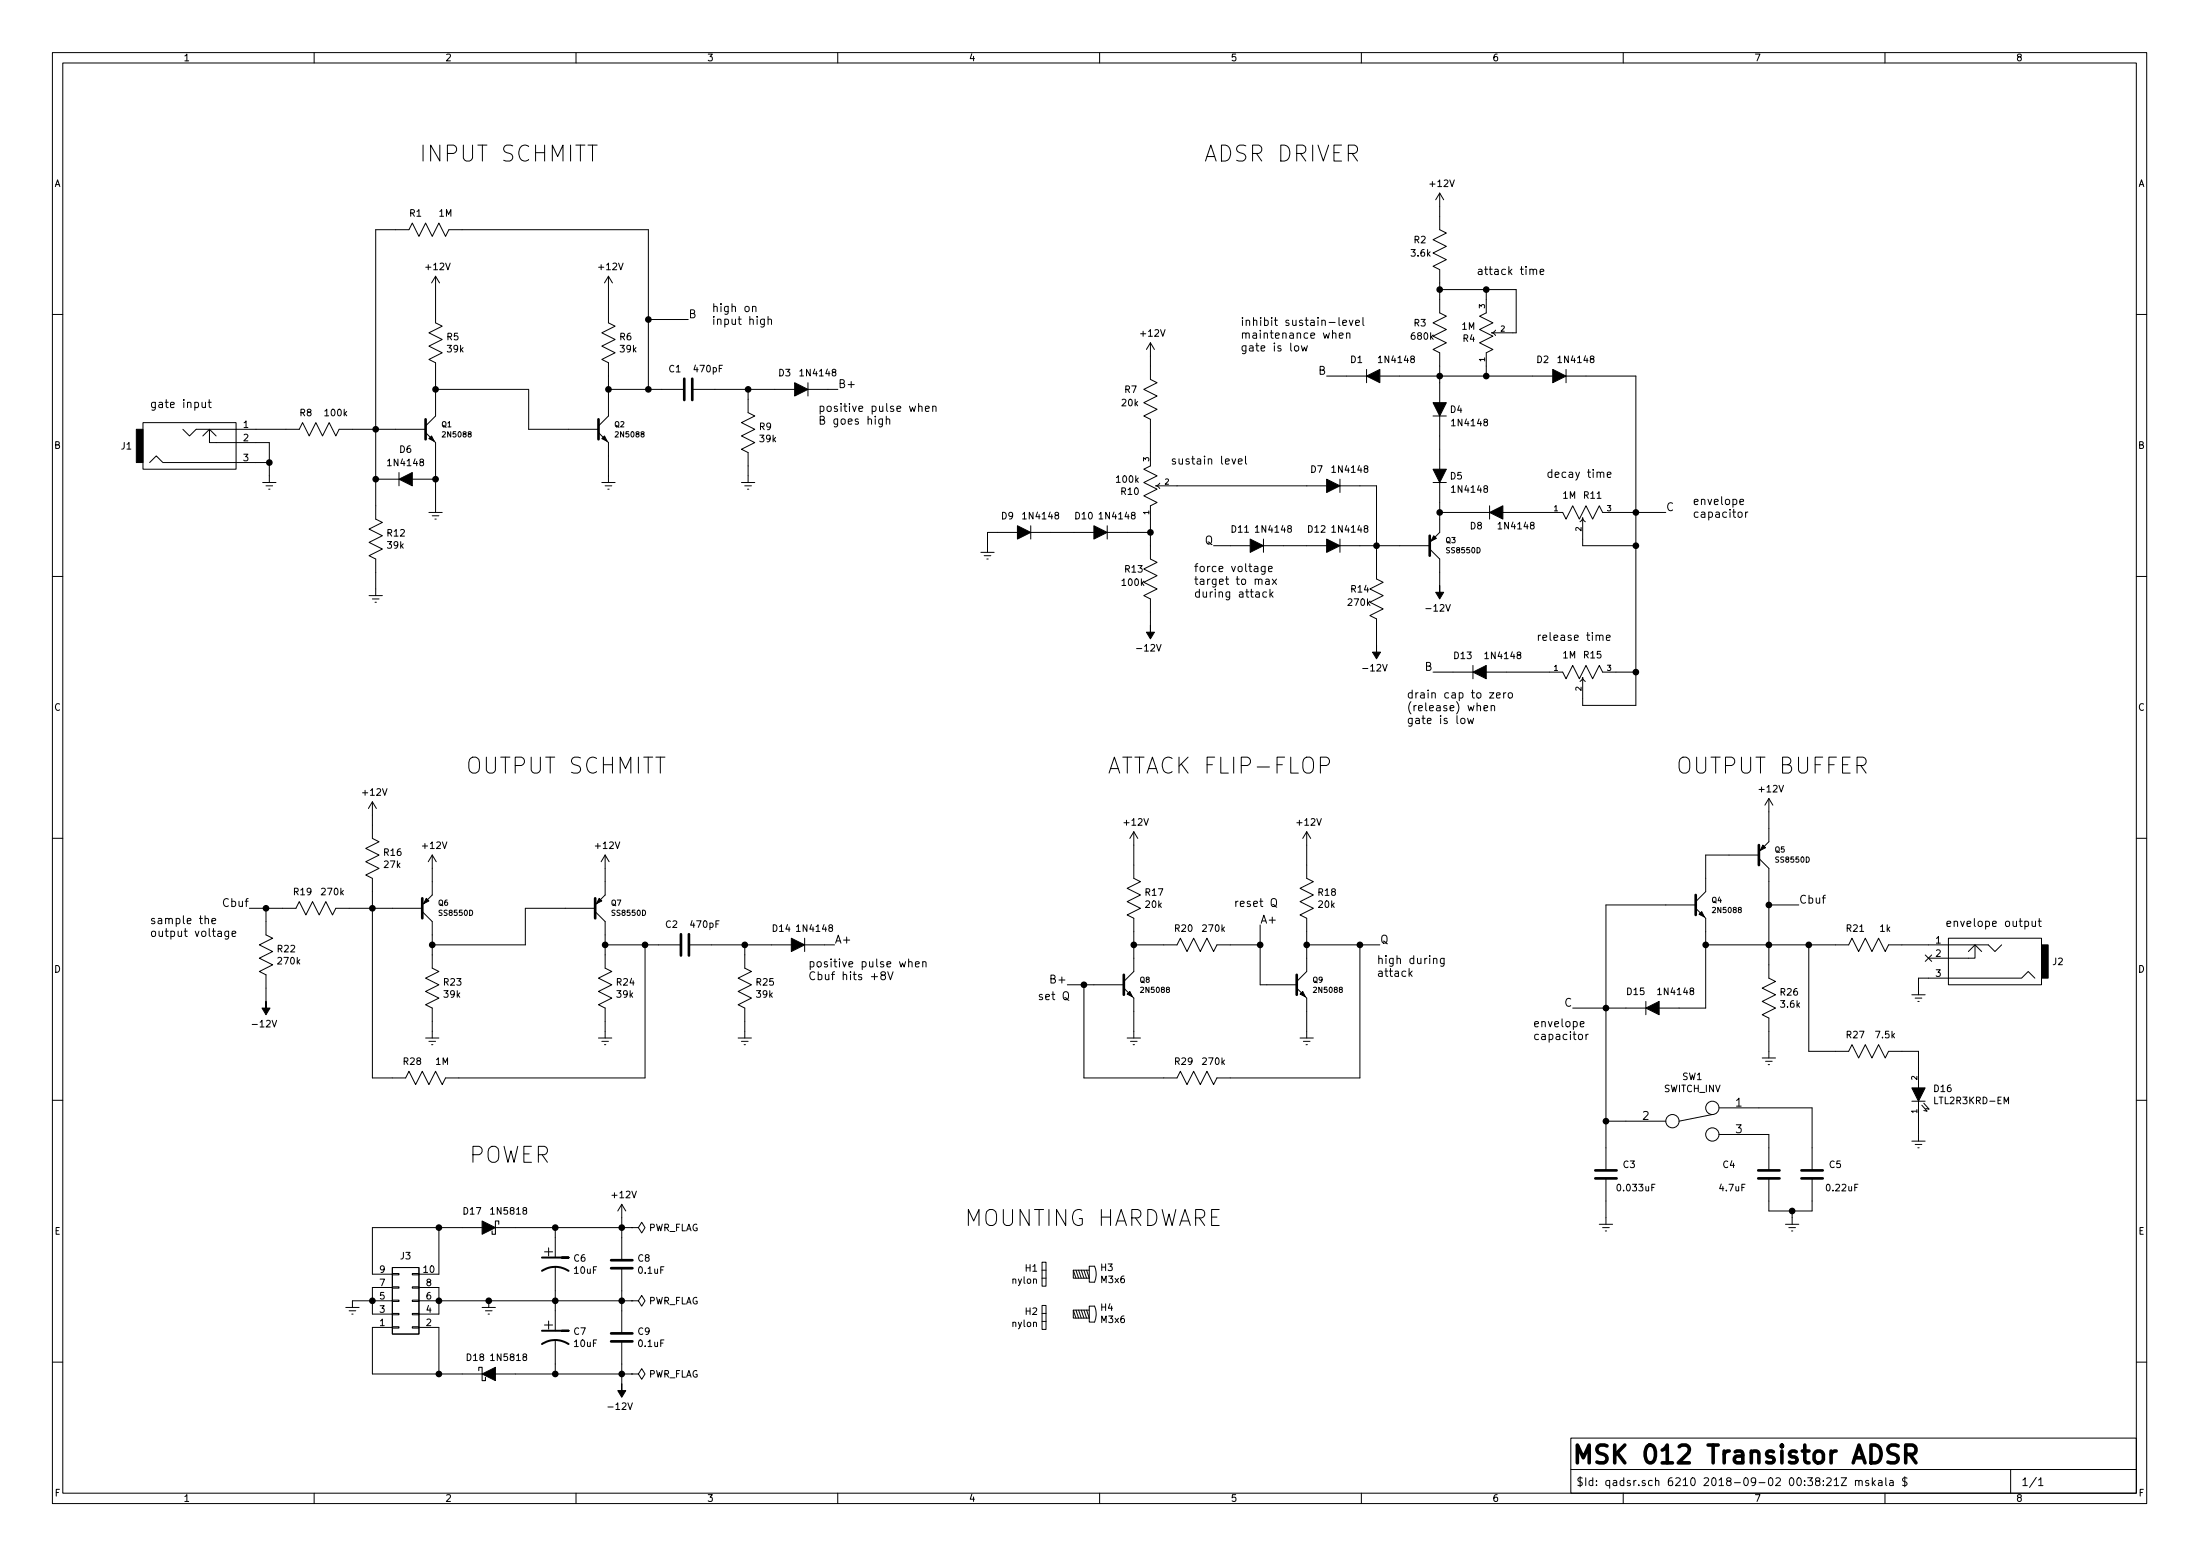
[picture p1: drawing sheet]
<svg xmlns="http://www.w3.org/2000/svg" width="420mm" height="297mm" viewBox="0 0 420 297" stroke-linecap="round" stroke-linejoin="round" font-family="sans-serif">
<g fill="none" stroke="#000" stroke-width=".19">
<path d="M10 10h400v277h-400zM12 12h396v273.1h-396zM60 10v2M110 10v2M160 10v2M210 10v2M260 10v2M310 10v2M360 10v2M275 36.9v7l1.2 .6-2.5 1.3 2.5 1.2-2.5 1.3 2.5 1.3-2.5 1.2 1.3 .7v8.2l1.2 .7-2.5 1.2 2.5 1.3-2.5 1.3 2.5 1.2-2.5 1.3 1.3 .6v9.6M275 36.9l-.8 1.2M275 36.9l.7 1.2"/>
<path d="M83.2 52.7v8.9l1.3 .7-2.6 1.2 2.6 1.3-2.6 1.3 2.6 1.2-2.6 1.3 1.3 .7v10.1l-1.9 1.9M83.2 52.7l-.8 1.3M83.2 52.7l.7 1.3M116.2 52.7v8.9l1.3 .7-2.6 1.2 2.6 1.3-2.6 1.3 2.6 1.2-2.6 1.3 1.3 .7v10.1l-1.9 1.9M116.2 52.7l-.8 1.3M116.2 52.7l.8 1.3M143.7 58.6h.1a.37 .37 0 0 1 .6 .1v.8M143.7 58.5v1M275 55.3h14.6v8.2h-4.5M283.8 55.3v4.4l-1.2 .7 2.5 1.2-2.5 1.3 2.5 1.3-2.5 1.2 2.5 1.3-1.3 .6v4.5M292.8 51.6a.36 .36 0 0 1 .3-.2 .36 .36 0 0 1 .4 .2v.8M294.1 51.9l.7-.1v-.3l-.5-.1-.2 .2 .1 .7h.6"/>
<path d="M10 60h2M38.6 76.8v.8a.37 .37 0 0 0 .3 .2 .37 .37 0 0 0 .3-.1M39.2 76.8v1M39.8 76.8h.5M40 76.3v1.3l.3 .2M83.2 74.3h17.8v7.7h13.3M116.2 74.3h14.5M123.8 74.3v-30.4h-38.1l-.6 1.2-1.3-2.5-1.3 2.5-1.2-2.5-1.3 2.5-1.3-2.5-.6 1.3h-6.3v55.2l1.2 .6-2.5 1.3 2.5 1.3-2.5 1.2 2.5 1.3-2.5 1.3 1.3 .6v7M123.8 61h7.6M132.2 74.3h19.6M142.9 74.3v4.5l1.2 .6-2.5 1.3 2.5 1.3-2.5 1.2 2.5 1.3-2.5 1.3 1.3 .6v5.7M146 60.9v1.2l-.3 .3h-.4"/>
<path d="M146 61l-.5-.1-.3 .3v.4l.2 .3h.6M146.7 61l.2-.1 .4 .1v.9M146.7 60.4v1.5M154.3 73.1v2.5M154.3 74.3h5.7M168.5 80v1.3l-.3 .2-.3-.1M169.3 79.5v1.5M175.4 77.7l.2-.2 .4 .1 .1 .9M175.4 77v1.5M176.7 78l.8-.1-.1-.3-.4-.1-.3 .2 .1 .8h.6M178.1 77.7l.2-.2 .4 .1 .1 .9M178.1 77.5v1"/>
<path d="M219.7 65.4v7l1.3 .7-2.6 1.2 2.6 1.3-2.6 1.3 2.6 1.2-2.6 1.3 1.3 .6v8.9l-1.3 .7 2.6 1.2-2.6 1.3 2.6 1.3-2.6 1.3 2.6 1.2-1.3 .7v10.1l1.3 .7-2.6 1.2 2.6 1.3-2.6 1.3 2.6 1.2-2.6 1.3 1.3 .6v5.1M219.7 65.4l-.8 1.3M219.7 65.4l.8 1.3M247.3 66.1l.2-.1 .5 .1v.6l-.1 .2-.4 .1-.2-.1zM248.5 66l.3 1 .3-.7 .3 .7 .3-1M253.4 71.8h7.6M255.7 60.6v1.3l.2 .2M255.8 64.1l.7-.2-.1-.3h-.4l-.2 .2 .1 .7h.5M256.4 61.6l.8-.1-.1-.3-.4-.1-.3 .2 .1 .8h.6M257.2 63.7l.2-.1h.4v1M257.2 63.6v1M257.7 61.1l.3 1 .4-1"/>
<path d="M258.9 61.6l.7-.1v-.3l-.5-.1-.2 .2 .1 .8h.6M260.3 60.6v1.3l.2 .2M261 70.5v2.6M263.5 71.8h33M273.7 79.4h2.5M275 79.4v10.2M285.6 63l-.2 .3-.5 .2 .3 .1 .4 .4M299.1 71.8h13.3v62.9h-10.1v-5.1M299.1 70.5v2.6M408 60h2M27.3 80.7h17.8v8.9h-17.8zM28.6 88.3l1.2-1.3 1.3 1.3h20.3"/>
<path d="M34.9 82l1.3 1.2 1.3-1.2h19.6l.7-1.3 1.3 2.5 1.2-2.5 1.3 2.5 1.3-2.5 1.2 2.5 .7-1.2h16.5M38.7 83.2l1.3-1.2 1.3 1.2M40 82v2.5h11.4v7.6M50.2 92.1h2.5M50.8 92.7h1.3M51.3 93.4h.3M71.8 91.5h4.4M76.2 90.2v2.5M78.7 91.5h4.5M81.3 82.6l1.9 1.9v13.3M81.9 97.8h2.6M82.5 98.5h1.3"/>
<path d="M83.1 99.1h.2M114.3 82.6l1.9 1.9v7.6M114.9 92.1h2.6M115.6 92.7h1.2M116.1 93.4h.2M141.6 92.1h2.5M142.2 92.7h1.3M142.7 93.4h.3M168.5 80h-.4l-.3 .2v.5l.2 .2h.5M169.3 80.1v-.1a.37 .37 0 0 1 .6 .2v.8M221 92.7h32.4M221.5 92.2l-.2 .3-.6 .2 .4 .1 .4 .5"/>
<path d="M235.3 87.6l.3 1 .4-1M236.5 88.1l.7-.2v-.2l-.5-.1-.2 .2 .1 .7h.6M237.9 87.1v1.3l.2 .2M255.9 92.7h7v17.8l1.3 .7-2.6 1.2 2.6 1.3-2.6 1.3 2.6 1.2-2.6 1.3 1.3 .6v5.1M255.9 91.5v2.5M273.7 92.1h2.5M275 92.1v9.5l-2 1.9M275 97.8h9.5M284.5 96.6v2.5M287 97.8h11.4l.7 1.3 1.3-2.5 1.2 2.5 1.3-2.5 1.3 2.5 1.2-2.5 .7 1.2h12M301.8 99.6l.3-.2 .2-.6 .2 .6 .3 .2M302.3 99.1v5.1h10.1"/>
<path d="M305.6 90.3a.36 .36 0 0 1 .4-.2 .36 .36 0 0 1 .3 .2v.8M307 90.6l.7-.1-.1-.3-.4-.1-.2 .2v.8h.6M332 97.9l.2-.1 .4 .1 .1 .6-.1 .2-.4 .1-.2-.2zM332.3 95.8l.7-.1-.1-.3-.4-.1-.2 .2 .1 .8h.5M333.4 97.8v1M333.8 97.8h-.3l-.1 .2M10 110h2M70.5 113.7h2.5M71.1 114.3h1.3M71.6 115h.3M187.3 105.4h2.6M188 106.1h1.2"/>
<path d="M188.5 106.7h.2M194.3 101.6h-5.7v3.8M196.8 100.4v2.5M196.8 101.6h12.1M211.5 101.6h8.2M211.5 100.4v2.5M231.8 104.2h7M241.3 104.2h12.1M241.3 102.9v2.5M241.6 108.1v1.2l-.3 .3h-.4M241.6 108.2l-.4-.1-.3 .3v.4l.1 .3h.6M241.8 110.6h.5l.1 1"/>
<path d="M241.9 113.1l-.4-.1-.3 .3 .1 .6h.6M242.3 108.6l.7-.1-.1-.3-.4-.1-.2 .2v.8h.6M242.4 110.9l-.5 .1a.31 .31 0 0 0-.2 .3 .31 .31 0 0 0 .2 .3l.5-.1M242.5 112.5v1.5M242.7 113.4l.4 .6M243 110.6l.8 1M243.1 113l-.6 .6M243.8 110.6l-.8 1M255.9 104.2h17.1M255.9 102.9v2.5M273 104.8l2 1.9v5.1M408 110h2"/>
<path d="M273.7 128.3h7.6M279 137.2l.3-.1 .4 .1 .1 .6-.2 .3h-.3l-.3-.1zM280.3 137.1l.3 1 .3-.7 .3 .7 .2-1M281.3 127v2.6M283.4 135.2l.7-.2-.1-.2-.4-.1-.2 .2 .1 .7h.5M283.8 128.3h14.6l.7 1.3 1.3-2.6 1.2 2.6 1.3-2.6 1.3 2.6 1.2-2.6 .7 1.3h6.3M284.5 132.2h.8l-.8 1.1h.8M284.8 134.8l.2-.1 .4 .1v.9M284.8 134.7v1M285.8 132.8l.7-.2v-.3l-.5-.1-.2 .2 .1 .8h.6M287.2 132.2v1.1M287.6 132.2l-.4 .3"/>
<path d="M288.1 132.4l.2-.2 .5 .2v.6l-.1 .2-.4 .1-.2-.2zM301.8 130.1l.3-.3 .2-.5 .2 .6 .3 .2M305.5 121.4l.2-.2 .4 .1v1M306.8 121.8l.7-.2-.1-.3-.4-.1-.2 .2 .1 .8h.5M71.1 153.1v7l1.3 .6-2.6 1.3 2.6 1.2-2.6 1.3 2.6 1.3-2.6 1.2 1.3 .7v38.1h6.4l.6-1.3 1.3 2.5 1.2-2.5 1.3 2.5 1.3-2.5 1.3 2.5 .6-1.2h38.1v-25.4M71.1 153.1l-.7 1.2M71.1 153.1l.8 1.2M216.5 158.8v8.9l1.3 .6-2.5 1.3 2.5 1.3-2.5 1.2 2.5 1.3-2.5 1.3 1.2 .6v10.2l-1.9 1.9M216.5 158.8l-.7 1.3M216.5 158.8l.8 1.3M249.6 158.8v8.9l1.2 .6-2.5 1.3 2.5 1.3-2.5 1.2 2.5 1.3-2.5 1.3 1.3 .6v10.2l-2 1.9M249.6 158.8l-.8 1.3"/>
<path d="M249.6 158.8l.7 1.3M252.2 146.1h1.1a.83 .83 0 0 0 .6-.8 .83 .83 0 0 0-.6-.8h-1.1v3.1M337.8 152.4v8.3l-1.9 1.9M337.8 152.4l-.7 1.3M337.8 152.4l.8 1.3M10 160h2M39.2 175.4l.2-.1 .4 .1v.9M40.5 175.8l.7-.1-.1-.3-.4-.1-.2 .2v.8h.6M43.7 177.8v1.2l-.3 .3-.4-.1M43.7 177.8h-.5l-.3 .2v.5l.2 .2h.6M44.3 178.3l.7-.2v-.3h-.5l-.2 .2 .1 .7h.6M47.6 173.4h8.9l.6-1.3 1.3 2.6 1.3-2.6 1.3 2.6 1.2-2.6 1.3 2.6 .6-1.3h16.5"/>
<path d="M50.8 173.4v5.1l1.3 .6-2.6 1.3 2.6 1.2-2.6 1.3 2.6 1.3-2.6 1.3 1.3 .6v5.1M80.6 174l1.9 1.9v8.9l1.3 .7-2.5 1.2 2.5 1.3-2.5 1.3 2.5 1.2-2.5 1.3 1.2 .6v5.8M82.5 163.2v7.7l-1.9 1.9M82.5 163.2l-.7 1.3M82.5 163.2l.8 1.3M113.7 174l1.9 1.9v8.9l1.2 .7-2.5 1.2 2.5 1.3-2.5 1.3 2.5 1.2-2.5 1.3 1.3 .6v5.8M113.7 173.4h-13.4v7h-17.8M115.6 163.2v7.7l-1.9 1.9M115.6 163.2l-.8 1.3M115.6 163.2l.7 1.3M153.7 179.1v2.5M240.7 176.6v11.4h6.9"/>
<path d="M242.8 171.7a.53 .53 0 0 1 .6-.2 .53 .53 0 0 1 .4 .5v.6a.51 .51 0 0 1-.5 .5 .51 .51 0 0 1-.5-.5zM243.1 172.7l.7 .5M323.8 173.4l2 1.9v17.1h-8.9M323.8 172.8h-17.1v50.6M335.9 163.9l1.9 1.9v20.9l1.3 .7-2.6 1.2 2.6 1.3-2.6 1.3 2.6 1.2-2.6 1.3 1.3 .6v7.7M335.9 163.2h-10.1v7l-2 1.9M337.8 172.8h5.7M372.1 179.1h17.8v8.9h-17.8zM386.7 175.9h.4l.3 .2-.1 .7h-.6M388.1 175.9v.7a.37 .37 0 0 0 .3 .3 .37 .37 0 0 0 .3-.2M388.7 175.9v1M389.3 175.9h.5"/>
<path d="M389.5 175.3v1.3l.3 .3M408 160h2M81.3 198.2h2.5M81.9 198.8h1.3M82.4 199.4h.3M114.3 198.2h2.5M114.9 198.8h1.3M115.4 199.4h.3M115.6 180.4h14.4M131.6 180.4h19.5M141 198.2h2.5M141.6 198.8h1.3"/>
<path d="M142.1 199.4h.3M142.2 180.4v4.4l1.3 .7-2.5 1.2 2.5 1.3-2.5 1.3 2.5 1.2-2.5 1.3 1.2 .6v5.8M153.7 180.4h5.7M168.5 186.1l-.3-.2 .1-.3 .2-.1 .5 .1 .1 .3-.1 .2h-.5l-.3 .3 .1 .5 .2 .1h.5l.1-.3-.1-.4-.2-.2M169.5 185.5l.6 1.5 .5-1.5M173.5 183.7l.2-.1 .4 .1 .1 .9M173.5 183.1v1.5M174.8 184.1l.8-.2-.1-.2-.4-.1-.3 .2 .1 .7h.6M176.2 183.7l.2-.1 .4 .1 .1 .9M176.2 183.6v1M203.1 189.5l.3-.2a.53 .53 0 0 1 .7 .5v.5a.51 .51 0 0 1-.8 .5 1.14 1.14 0 0 1-.2-1.3zM203.3 190.5h.3l.5 .5"/>
<path d="M203.8 188h10.8M214.6 188.6l1.9 1.9v7.7M215.3 198.2h2.5M215.9 198.8h1.3M216.4 199.4h.3M216.5 180.4h8.3l.6-1.3 1.3 2.5 1.3-2.5 1.2 2.5 1.3-2.5 1.3 2.5 .6-1.2h8.3M247.6 188.6l2 1.9v7.7M248.3 198.2h2.5M248.9 198.8h1.3M249.4 199.4h.3M249.6 180.4h13.9M259.7 180.4v25.4h-27.3l-.6 1.2-1.3-2.5-1.3 2.5-1.2-2.5-1.3 2.5-1.3-2.5-.6 1.3h-17.8v-17.8"/>
<path d="M269.3 185.8l.4 .6M269.7 185.4l-.6 .6M273.8 183.1v-.1a.37 .37 0 0 1 .6 .1v.9M275.8 182.9v1.3l-.3 .3-.3-.1M275.8 183l-.4-.1-.3 .3 .1 .7h.6M300.4 192.4h13.9M301.5 197.6l.2-.2 .5 .2v.6l-.1 .2-.4 .1-.2-.2zM301.8 195.5l.7-.1v-.3l-.5-.1-.2 .2 .1 .7h.6M302.9 197.4v1.1M303.3 197.4l-.3 .1-.1 .2M314.3 191.2v2.5M325.8 180.4h27.3l.6-1.3 1.3 2.5 1.2-2.5 1.3 2.5 1.3-2.5 1.2 2.5 .7-1.2h19l1.3 1.2 1.3-1.2"/>
<path d="M345.4 180.4v20.3h7.7l.6-1.3 1.3 2.6 1.2-2.6 1.3 2.6 1.3-2.6 1.2 2.6 .7-1.3h5.7v7M365.1 189.9h2.6M365.8 190.5h1.2M366.3 191.2h.2M367.7 182.3l1.2 1.2M368.9 182.3l-1.2 1.2M375.9 181.6l1.3-1.2 1.3 1.2M377.2 180.4v2.5h-8.9M388.6 186.7l-1.3-1.2-1.2 1.2h-19.7v3.2M10 210h2M306.7 214h11.4M327 212.8l-6.3 1.2"/>
<path d="M328.3 211.5h17.8v11.9M328.3 216.6h9.5v6.8M336.5 202h2.6M337.2 202.6h1.3M337.7 203.2h.2M365.1 217.8h2.6M365.1 210.2h2.6M365.8 218.5h1.2M366.3 219.1h.2M366.4 210.2v7.6M367 211l1 1.1-.6-.1M367.4 210.6l1 1.1-.6-.1"/>
<path d="M382.8 210.7v-1.3l.4 .9 .4-.9v1.3M408 210h2M83.8 234.4v8.8h-3.8M92.1 234.4h-21v8.8h3.8M94.6 234.4h26M106 234.4v5.7M118.7 229.9v10.7M118.7 229.9l-.7 1.3M118.7 229.9l.8 1.3M120.6 234.4h1.3l.7-1.1 .6 1.1-.6 1-.7-1M120.6 234.4h.1M305.4 233.7h2.6"/>
<path d="M306.1 234.4h1.2M306.6 235h.2M306.7 225v8.7M337.8 225v6.2h8.3v-6.2M341 233.7h2.5M341.6 234.4h1.3M342.1 235h.3M342.3 231.2v2.5M66 249.6h2.6M66.7 250.2h1.2M67.2 250.9h.2M74.9 242h5.1v12.7h-5.1z"/>
<path d="M74.9 243.1h1.3v.3h-1.3zM74.9 245.7h1.3v.2h-1.3zM74.9 248.2h1.3v.2h-1.3zM74.9 250.7h1.3v.3h-1.3zM74.9 253.3h1.3v.2h-1.3zM74.9 245.8h-3.8v5.1h3.8M74.9 248.3h-7.6v1.3M74.9 253.4h-3.8v8.9h21M78.7 243.1h1.3v.3h-1.3zM78.7 245.7h1.3v.2h-1.3zM78.7 248.2h1.3v.2h-1.3zM78.7 250.7h1.3v.3h-1.3z"/>
<path d="M78.7 253.3h1.3v.2h-1.3zM80 245.8h3.8v5.1h-3.8M80 253.4h3.8v8.9M80 248.3h40.6M92.1 249.6h2.5M92.7 250.2h1.3M93.2 250.9h.3M93.3 248.3v1.3M106 241.8v12.2M106 255.8v6.5M118.7 242.1v12.4M118.7 256.1v8.1"/>
<path d="M120.6 248.3h1.3l.7-1 .6 1-.6 1-.7-1M120.6 248.3h.1M199 249.2h.8v4.6h-.8zM199 241h.8v4.5h-.8zM199 252.3h.8M199 250.7h.8M199 244h.8M199 242.5h.8M205 242.5l.5 1.5M205 250.1l.5 1.5M205.5 250.1l.5 1.5M205.5 242.5l.5 1.5"/>
<path d="M206 250.1l.5 1.5M206 242.5l.5 1.5M206.5 250.1l.5 1.5M206.5 242.5l.5 1.5M207 250.1l.5 1.5M207 242.5l.5 1.5M207.5 250.1l.5 1.5h-3v-1.5h3M207.5 242.5l.5 1.5h-3v-1.5h3M208 249.3h1a3.9 3.9 0 0 1 0 3.1h-1zM208 241.7h1a3.9 3.9 0 0 1 0 3.1h-1zM10 260h2M94.6 262.3h26"/>
<path d="M120.6 262.3h1.3l.7-1 .6 1-.6 1-.7-1M120.6 262.3h.1M300 274.5h108v10.6h-108zM408 260h2M60 285.1v1.9M110 285.1v1.9M160 285.1v1.9M210 285.1v1.9M260 285.1v1.9M300 280.5h108M310 285.1v1.9M350.3 282.5l.4-.4v1.5"/>
<path d="M350.3 283.6h.9M351.6 282.1h1.1l-1.1 1.5h1.1M354.4 282.7a.37 .37 0 0 1 .6 .1v.8M354.4 282.6v1M355 282.8l.1-.1a.37 .37 0 0 1 .6 .1v.8M356.9 282.7l-.4-.1-.2 .2 .1 .2 .5 .2v.3h-.6M357.6 282.1v1.5M357.7 283l.4 .6M358.1 282.6l-.5 .6M358.8 282.7h.6v.9M359.4 283h-.5l-.2 .2 .2 .4 .5-.1M360 285.1v1.9"/>
<path d="M360.1 282.1v1.3l.2 .2M360.9 282.7h.6l.1 .9M361.6 283h-.5a.29 .29 0 0 0-.3 .3 .29 .29 0 0 0 .3 .3l.5-.1M363.8 281.9v1.9M364.2 282.2l-.6-.1-.3 .3 .1 .3 .7 .3v.5l-.2 .1-.6-.1M384 280.5v4.6M389.3 282.5l.5-.4v1.5M389.3 283.6h.9"/>
<circle cx="319.4" cy="214" r="1.27"/>
<circle cx="327" cy="211.5" r="1.27"/>
<circle cx="327" cy="216.6" r="1.27"/>
</g>
<path d="M362.5 276l-.5-.1h-.8a.83 .83 0 0 0-.7 .8 .83 .83 0 0 0 .7 .8 1.14 1.14 0 0 1 1.3 1.1l-.1 .3a1.42 1.42 0 0 1-1.8 .2M364 277.6h1.3a.92 .92 0 0 0 .6-.9 .92 .92 0 0 0-.6-.8h-1.3v3.4M364.8 277.6l1.1 1.7" fill="none" stroke="#000" stroke-width=".69"/>
<g fill="#000" stroke="#000" stroke-width=".19">
<path d="M151.8 73.1l2.5 1.2-2.5 1.3zM261 71.8l2.5-1.3v2.6zM273.7 76.9h2.5l-1.2 2.5zM296.5 70.5l2.6 1.3-2.6 1.3zM26 82h1.3v6.3h-1.3zM76.2 91.5l2.5-1.3v2.5zM81.9 83.7l.5-.5 .5 1zM114.9 83.7l.5-.5 .6 1zM253.4 91.5l2.5 1.2-2.5 1.3zM273.7 89.6h2.5l-1.2 2.5zM284.5 97.8l2.5-1.2v2.5zM194.3 100.4l2.5 1.2-2.5 1.3z"/>
<path d="M208.9 100.4l2.6 1.2-2.6 1.3zM219.7 119.4v1.3h.8l-.8 1.3-.8-1.3h.8zM238.8 102.9l2.5 1.3-2.5 1.2zM253.4 102.9l2.5 1.3-2.5 1.2zM273.8 102.3l.5 .5-1 .5zM275 111.8v1.3h.7l-.7 1.2-.8-1.2h.8zM262.9 123.2v1.3h.8l-.8 1.3-.8-1.3h.8zM281.3 128.3l2.5-1.3v2.6zM81.4 171.5l.5 .5-1 .5zM114.4 171.5l.5 .5-1 .5zM151.1 179.1l2.6 1.3-2.6 1.2zM324.5 174.5l.5-.5 .5 1z"/>
<path d="M336.7 161.3l.5 .5-1 .5zM50.8 191.2v1.2h.8l-.8 1.3-.8-1.3h.8zM215.3 189.8l.5-.5 .5 1zM248.3 189.8l.5-.5 .5 1zM314.3 192.4l2.6-1.2v2.5zM389.9 180.4h1.3v6.3h-1.3zM365.1 207.7h2.6l-1.3 2.5zM92.1 233.1l2.5 1.3-2.5 1.2zM92.1 262.3l2.5-1.3v2.6zM118.7 264.2v1.3h.8l-.8 1.2-.7-1.2h.7z"/>
</g>
<path d="M273 102.3v3.8zM80.6 171.5v3.8zM113.7 171.5v3.8zM335.9 161.3v3.8z" fill="#000" stroke="#000" stroke-width=".51"/>
<g fill="none" stroke="#000" stroke-width=".51">
<path d="M130.7 72.3v4.1M132.2 72.3v4.1M81.3 80v3.9M114.3 80v3.9M130 178.3v4.1M131.6 178.3v4.1M323.8 170.9v3.8M214.6 186.1v3.8M247.6 186.1v3.8M304.7 225h4M304.7 223.4h4M335.8 225h4.1"/>
<path d="M335.8 223.4h4.1M344 225h4.1M344 223.4h4.1M116.7 242.1h4.1M116.7 240.6h4.1M116.7 256.1h4.1M116.7 254.5h4.1"/>
</g>
<path d="M103.5 256.6a4.6 4.6 0 0 1 5.1 0M103.5 254h5.1h-1.3M103.5 242.6a4.6 4.6 0 0 1 5.1 0M103.5 240.1h5.1h-1.3" fill="none" stroke="#000" stroke-width=".38"/>
<path d="M95.2 233.7v-.6h-.6v2.5h-.6v-.6M91.4 261.7v-.7h.7v2.6h.6v-.7" fill="none" stroke="#000" stroke-width=".2"/>
<g fill="#000" stroke="#000" stroke-width=".25">
<circle cx="275" cy="55.3" r=".51"/>
<circle cx="283.8" cy="55.3" r=".51"/>
<circle cx="83.2" cy="74.3" r=".51"/>
<circle cx="116.2" cy="74.3" r=".51"/>
<circle cx="123.8" cy="61" r=".51"/>
<circle cx="123.8" cy="74.3" r=".51"/>
<circle cx="142.9" cy="74.3" r=".51"/>
<circle cx="275" cy="71.8" r=".51"/>
<circle cx="283.8" cy="71.8" r=".51"/>
<circle cx="51.4" cy="88.3" r=".51"/>
<circle cx="71.8" cy="82" r=".51"/>
<circle cx="71.8" cy="91.5" r=".51"/>
<circle cx="83.2" cy="91.5" r=".51"/>
<circle cx="275" cy="97.8" r=".51"/>
<circle cx="312.4" cy="97.8" r=".51"/>
<circle cx="219.7" cy="101.6" r=".51"/>
<circle cx="262.9" cy="104.2" r=".51"/>
<circle cx="312.4" cy="104.2" r=".51"/>
<circle cx="312.4" cy="128.3" r=".51"/>
<circle cx="50.8" cy="173.4" r=".51"/>
<circle cx="71.1" cy="173.4" r=".51"/>
<circle cx="337.8" cy="172.8" r=".51"/>
<circle cx="82.6" cy="180.4" r=".51"/>
<circle cx="115.6" cy="180.4" r=".51"/>
<circle cx="123.2" cy="180.4" r=".51"/>
<circle cx="142.2" cy="180.4" r=".51"/>
<circle cx="207" cy="188" r=".51"/>
<circle cx="216.5" cy="180.4" r=".51"/>
<circle cx="240.7" cy="180.4" r=".51"/>
<circle cx="249.6" cy="180.4" r=".51"/>
<circle cx="259.7" cy="180.4" r=".51"/>
<circle cx="306.7" cy="192.4" r=".51"/>
<circle cx="325.8" cy="180.4" r=".51"/>
<circle cx="337.8" cy="180.4" r=".51"/>
<circle cx="345.4" cy="180.4" r=".51"/>
<circle cx="306.7" cy="214" r=".51"/>
<circle cx="83.8" cy="234.4" r=".51"/>
<circle cx="106" cy="234.4" r=".51"/>
<circle cx="118.7" cy="234.4" r=".51"/>
<circle cx="342.3" cy="231.2" r=".51"/>
<circle cx="71.1" cy="248.3" r=".51"/>
<circle cx="83.8" cy="248.3" r=".51"/>
<circle cx="93.3" cy="248.3" r=".51"/>
<circle cx="106" cy="248.3" r=".51"/>
<circle cx="118.7" cy="248.3" r=".51"/>
<circle cx="83.8" cy="262.3" r=".51"/>
<circle cx="106" cy="262.3" r=".51"/>
<circle cx="118.7" cy="262.3" r=".51"/>
</g>
<text font-size="4.7" x="300" y="279.4">MSK 012 Transistor ADSR</text>
<g font-size="4.2">
<text x="80" y="30.9">INPUT SCHMITT</text>
<text x="229.9" y="30.9">ADSR DRIVER</text>
<text x="88.9" y="147.7">OUTPUT SCHMITT</text>
<text x="211.5" y="147.7">ATTACK FLIP-FLOP</text>
<text x="320" y="147.7">OUTPUT BUFFER</text>
<text x="89.5" y="222">POWER</text>
<text x="184.1" y="234.1">MOUNTING HARDWARE</text>
</g>
<g font-size="2.8">
<text x="104" y="239.9">+</text>
<text x="104" y="253.8">+</text>
</g>
<g font-size="2.1">
<text x="281.9" y="52.5">attack time</text>
<text x="135.9" y="59.6">high on</text>
<text x="131.4" y="60.7">B</text>
<text x="135.9" y="62">input high</text>
<text x="236.9" y="62.2">inhibit sustain-level</text>
<text x="236.9" y="64.7">maintenance when</text>
<text x="236.9" y="67.1">gate is low</text>
<text x="251.8" y="71.5">B</text>
<text x="28.6" y="77.9">gate input</text>
<text x="160" y="74.1">B+</text>
<text x="156.2" y="78.6">positive pulse when</text>
<text x="156.2" y="81.1">B goes high</text>
<text x="223.5" y="88.7">sustain level</text>
<text x="295.3" y="91.2">decay time</text>
<text x="318.1" y="97.6">C</text>
<text x="323.2" y="96.4">envelope</text>
<text x="323.2" y="98.8">capacitor</text>
<text x="230.1" y="103.9">Q</text>
<text x="228" y="109.2">force voltage</text>
<text x="228" y="111.6">target to max</text>
<text x="228" y="114.1">during attack</text>
<text x="293.4" y="122.3">release time</text>
<text x="272.2" y="128.1">B</text>
<text x="268.6" y="133.3">drain cap to zero</text>
<text x="268.6" y="135.8">(release) when</text>
<text x="268.6" y="138.2">gate is low</text>
<text x="42.8" y="173.1">Cbuf</text>
<text x="235.6" y="173.1">reset Q</text>
<text x="343.5" y="172.5">Cbuf</text>
<text x="28.6" y="176.4">sample the</text>
<text x="28.6" y="178.9">output voltage</text>
<text x="240.7" y="176.3">A+</text>
<text x="371.5" y="176.9">envelope output</text>
<text x="154.3" y="184.7">positive pulse when</text>
<text x="159.4" y="180.1">A+</text>
<text x="262.9" y="184">high during</text>
<text x="263.5" y="180.1">Q</text>
<text x="154.3" y="187.1">Cbuf hits +8V</text>
<text x="198.1" y="190.9">set Q</text>
<text x="201.1" y="187.7">B+</text>
<text x="262.9" y="186.5">attack</text>
<text x="292.7" y="196.1">envelope</text>
<text x="298.8" y="192.2">C</text>
<text x="292.7" y="198.5">capacitor</text>
<text x="313.7" y="213.8">2</text>
<text x="331.5" y="211.2">1</text>
<text x="331.5" y="216.3">3</text>
<text x="301" y="283.7">$Id: qadsr.sch 6210 2018-09-02 00:38:21Z mskala $</text>
<text x="386" y="283.7">1/1</text>
</g>
<g font-size="1.8">
<text x="35" y="11.7">1</text>
<text x="85" y="11.7">2</text>
<text x="135" y="11.7">3</text>
<text x="185" y="11.7">4</text>
<text x="235" y="11.7">5</text>
<text x="285" y="11.7">6</text>
<text x="335" y="11.7">7</text>
<text x="385" y="11.7">8</text>
<text x="10.4" y="35.7">A</text>
<text x="273.3" y="35.7">+12V</text>
<text x="408.4" y="35.7">A</text>
<text x="78.3" y="41.4">R1</text>
<text x="83.9" y="41.4">1M</text>
<text x="270.1" y="46.4">R2</text>
<text x="81.5" y="51.6">+12V</text>
<text x="114.5" y="51.6">+12V</text>
<text x="269.6" y="49">3.6k</text>
<text x="85.4" y="65">R5</text>
<text x="118.4" y="65">R6</text>
<text x="218" y="64.3">+12V</text>
<text x="269.7" y="64.9">680k</text>
<text x="270.1" y="62.3">R3</text>
<text x="279.2" y="63">1M</text>
<text x="279.4" y="65.3">R4</text>
<text x="85.5" y="67.3">39k</text>
<text x="118.5" y="67.3">39k</text>
<text x="127.8" y="71.1">C1</text>
<text x="132.7" y="71.1">470pF</text>
<text x="148.7" y="71.8">D3</text>
<text x="153.1" y="71.8">1N4148</text>
<text x="258" y="69.3">D1</text>
<text x="263.6" y="69.3">1N4148</text>
<text x="293.5" y="69.3">D2</text>
<text x="297.9" y="69.3">1N4148</text>
<text x="214.3" y="77.6">20k</text>
<text x="214.8" y="75">R7</text>
<text x="46.5" y="81.7">1</text>
<text x="57.3" y="79.5">R8</text>
<text x="62.2" y="79.5">100k</text>
<text x="145.1" y="82.1">R9</text>
<text x="277" y="78.8">D4</text>
<text x="277.6" y="81.4">1N4148</text>
<text x="10.4" y="85.7">B</text>
<text x="23.2" y="85.8">J1</text>
<text x="46.5" y="84.2">2</text>
<text x="46.5" y="88">3</text>
<text x="74.4" y="89">1N4148</text>
<text x="76.4" y="86.4">D6</text>
<text x="145.2" y="84.4">39k</text>
<text x="408.4" y="85.7">B</text>
<text x="213.4" y="92.2">100k</text>
<text x="214.2" y="94.5">R10</text>
<text x="250.3" y="90.3">D7</text>
<text x="254.7" y="90.3">1N4148</text>
<text x="277" y="91.5">D5</text>
<text x="277.6" y="94.1">1N4148</text>
<text x="298.5" y="95.2">1M</text>
<text x="302.5" y="95.2">R11</text>
<text x="191.3" y="99.1">D9</text>
<text x="195.7" y="99.1">1N4148</text>
<text x="205.4" y="99.1">D10</text>
<text x="210.3" y="99.1">1N4148</text>
<text x="235.2" y="101.7">D11</text>
<text x="240.1" y="101.7">1N4148</text>
<text x="249.8" y="101.7">D12</text>
<text x="254.7" y="101.7">1N4148</text>
<text x="280.8" y="101.1">D8</text>
<text x="286.5" y="101.1">1N4148</text>
<text x="74" y="102.4">R12</text>
<text x="74.1" y="104.7">39k</text>
<text x="214.4" y="111.8">100k</text>
<text x="214.9" y="109.3">R13</text>
<text x="258.1" y="113.1">R14</text>
<text x="257.6" y="115.7">270k</text>
<text x="272.7" y="116.7">-12V</text>
<text x="217.5" y="124.4">-12V</text>
<text x="277.7" y="125.8">D13</text>
<text x="283.9" y="125.8">1N4148</text>
<text x="298.5" y="125.7">1M</text>
<text x="302.5" y="125.7">R15</text>
<text x="260.7" y="128.2">-12V</text>
<text x="10.4" y="135.7">C</text>
<text x="408.4" y="135.7">C</text>
<text x="69.4" y="151.9">+12V</text>
<text x="336.1" y="151.3">+12V</text>
<text x="214.8" y="157.6">+12V</text>
<text x="247.9" y="157.6">+12V</text>
<text x="73.4" y="163.4">R16</text>
<text x="73.4" y="165.7">27k</text>
<text x="80.8" y="162.1">+12V</text>
<text x="113.9" y="162.1">+12V</text>
<text x="56.2" y="170.9">R19</text>
<text x="61.5" y="170.9">270k</text>
<text x="218.8" y="171">R17</text>
<text x="218.8" y="173.3">20k</text>
<text x="251.8" y="171">R18</text>
<text x="251.9" y="173.3">20k</text>
<text x="127.2" y="177.1">C2</text>
<text x="132.1" y="177.1">470pF</text>
<text x="147.6" y="177.9">D14</text>
<text x="152.5" y="177.9">1N4148</text>
<text x="224.4" y="177.9">R20</text>
<text x="229.8" y="177.9">270k</text>
<text x="352.7" y="177.9">R21</text>
<text x="359.1" y="177.9">1k</text>
<text x="10.4" y="185.7">D</text>
<text x="53.1" y="181.8">R22</text>
<text x="53.2" y="184.1">270k</text>
<text x="369.7" y="180.1">1</text>
<text x="369.7" y="182.7">2</text>
<text x="392.1" y="184.2">J2</text>
<text x="408.4" y="185.7">D</text>
<text x="84.8" y="188.1">R23</text>
<text x="84.9" y="190.5">39k</text>
<text x="117.8" y="188.1">R24</text>
<text x="117.9" y="190.5">39k</text>
<text x="144.5" y="188.1">R25</text>
<text x="144.6" y="190.5">39k</text>
<text x="310.8" y="190">D15</text>
<text x="316.9" y="190">1N4148</text>
<text x="340.1" y="190.1">R26</text>
<text x="369.7" y="186.5">3</text>
<text x="48.6" y="196.1">-12V</text>
<text x="340.2" y="192.4">3.6k</text>
<text x="77.1" y="203.3">R28</text>
<text x="83.2" y="203.3">1M</text>
<text x="224.4" y="203.3">R29</text>
<text x="229.8" y="203.3">270k</text>
<text x="352.7" y="198.2">R27</text>
<text x="358.3" y="198.2">7.5k</text>
<text x="317.8" y="208.5">SWITCH_INV</text>
<text x="321.3" y="206.2">SW1</text>
<text x="369.4" y="208.5">D16</text>
<text x="369.8" y="210.8">LTL2R3KRD-EM</text>
<text x="309.1" y="227.4">0.033uF</text>
<text x="310" y="223">C3</text>
<text x="328.5" y="227.4">4.7uF</text>
<text x="329.1" y="223">C4</text>
<text x="349" y="227.4">0.22uF</text>
<text x="349.4" y="223">C5</text>
<text x="88.5" y="231.9">D17</text>
<text x="94.1" y="231.9">1N5818</text>
<text x="117" y="228.7">+12V</text>
<text x="10.4" y="235.7">E</text>
<text x="123.7" y="235">PWR_FLAG</text>
<text x="408.4" y="235.7">E</text>
<text x="72.5" y="245.5">7</text>
<text x="72.5" y="243">9</text>
<text x="76.5" y="240.4">J3</text>
<text x="80.9" y="243">10</text>
<text x="81.4" y="245.5">8</text>
<text x="109.6" y="240.9">C6</text>
<text x="109.8" y="243.2">10uF</text>
<text x="121.9" y="240.9">C8</text>
<text x="122" y="243.2">0.1uF</text>
<text x="193.3" y="245.1">nylon</text>
<text x="195.9" y="242.8">H1</text>
<text x="210.3" y="242.6">H3</text>
<text x="210.4" y="244.9">M3x6</text>
<text x="72.5" y="250.6">3</text>
<text x="72.5" y="248.1">5</text>
<text x="81.4" y="250.6">4</text>
<text x="81.4" y="248.1">6</text>
<text x="123.7" y="249">PWR_FLAG</text>
<text x="195.9" y="251">H2</text>
<text x="210.3" y="250.3">H4</text>
<text x="72.5" y="253.1">1</text>
<text x="81.4" y="253.1">2</text>
<text x="109.6" y="254.8">C7</text>
<text x="109.8" y="257.1">10uF</text>
<text x="121.9" y="254.8">C9</text>
<text x="122" y="257.1">0.1uF</text>
<text x="193.3" y="253.3">nylon</text>
<text x="210.4" y="252.6">M3x6</text>
<text x="89.2" y="259.8">D18</text>
<text x="94.1" y="259.8">1N5818</text>
<text x="123.7" y="263">PWR_FLAG</text>
<text x="116.5" y="269.1">-12V</text>
<text x="10.5" y="285.7">F</text>
<text x="35" y="286.7">1</text>
<text x="85" y="286.7">2</text>
<text x="135" y="286.7">3</text>
<text x="185" y="286.7">4</text>
<text x="235" y="286.7">5</text>
<text x="285" y="286.7">6</text>
<text x="335" y="286.7">7</text>
<text x="385" y="286.7">8</text>
<text x="408.5" y="285.7">F</text>
</g>
<g font-size="1.4">
<text x="283.6" y="58.8" transform="rotate(-90 283.6 58.8)">3</text>
<text x="286.6" y="63.3">2</text>
<text x="283.6" y="69" transform="rotate(-90 283.6 69)">1</text>
<text x="84.4" y="81.5">Q1</text>
<text x="84.8" y="83.5">2N5088</text>
<text x="117.4" y="81.5">Q2</text>
<text x="117.8" y="83.5">2N5088</text>
<text x="219.5" y="88" transform="rotate(-90 219.5 88)">3</text>
<text x="222.5" y="92.5">2</text>
<text x="219.5" y="98.2" transform="rotate(-90 219.5 98.2)">1</text>
<text x="296.8" y="97.6">1</text>
<text x="302" y="101.4" transform="rotate(-90 302 101.4)">2</text>
<text x="307" y="97.6">3</text>
<text x="276.1" y="103.7">Q3</text>
<text x="276.5" y="105.6">SS8550D</text>
<text x="296.8" y="128.1">1</text>
<text x="302" y="131.9" transform="rotate(-90 302 131.9)">2</text>
<text x="307" y="128.1">3</text>
<text x="339" y="162.7">Q5</text>
<text x="339.3" y="164.7">SS8550D</text>
<text x="83.7" y="172.9">Q6</text>
<text x="116.8" y="172.9">Q7</text>
<text x="326.9" y="172.4">Q4</text>
<text x="84" y="174.8">SS8550D</text>
<text x="117.1" y="174.8">SS8550D</text>
<text x="327.4" y="174.3">2N5088</text>
<text x="217.7" y="187.6">Q8</text>
<text x="218.1" y="189.5">2N5088</text>
<text x="250.7" y="187.6">Q9</text>
<text x="251.2" y="189.5">2N5088</text>
<text x="366.1" y="206.2" transform="rotate(-90 366.1 206.2)">2</text>
<text x="366.1" y="212.5" transform="rotate(-90 366.1 212.5)">1</text>
</g>
</svg>
